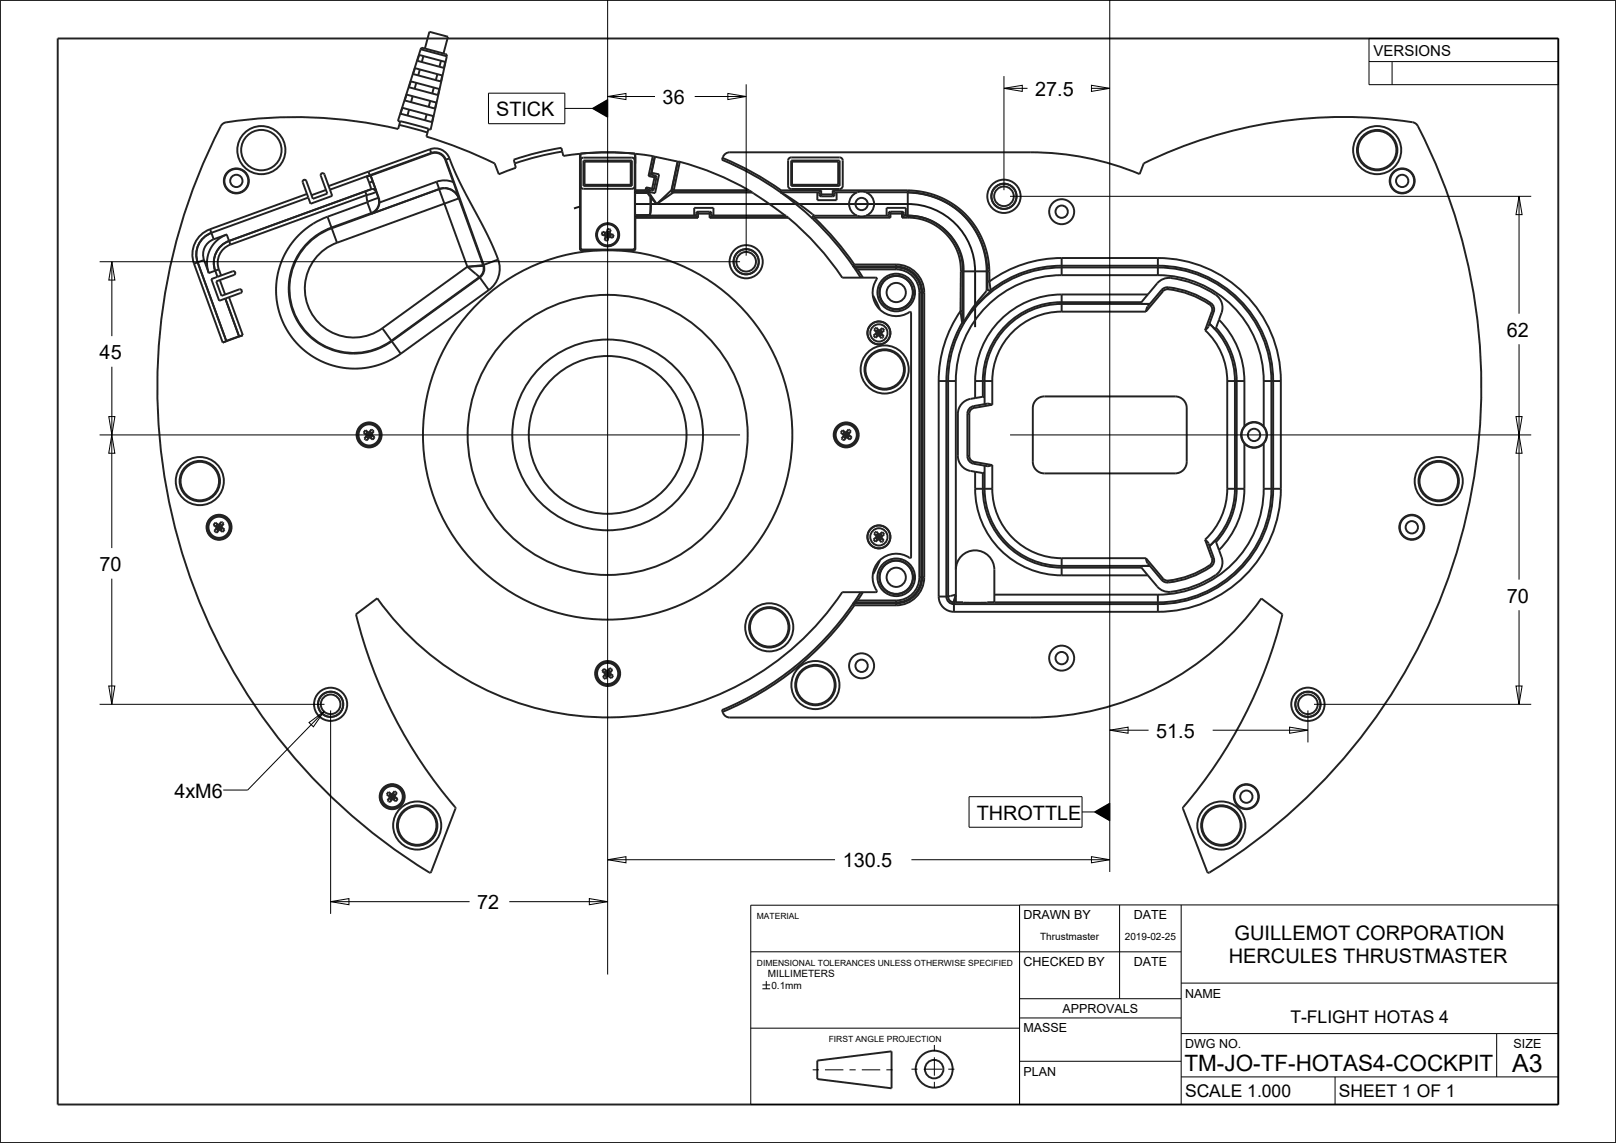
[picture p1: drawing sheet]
<svg xmlns="http://www.w3.org/2000/svg" width="420mm" height="297mm" viewBox="0 0 420 297" stroke-linecap="round" stroke-linejoin="round" font-family="sans-serif">
<path d="M154 28.2l3.9-2.3v4.6zM284.5 211l3.9-2.3v4.6z" fill="#000"/>
<g fill="none" stroke="#000" stroke-width=".26">
<path d="M157.9 0v253.2M288.4 0v226.6M260.9 19.8v29.6M355.8 10h49.2v12h-49.2zM355.8 16h49.2M361.8 16v6M127 24.2h19.8v7.9h-19.8zM146.8 28.2h7.2M154 28.2l3.9-2.3v4.6zM157.9 25.1l4.8-.8v1.6zM157.9 25.1h12.3M180.6 25.1h13.3"/>
<path d="M189.2 24.3l4.7 .8-4.7 .8zM193.9 21.9v44.5M260.9 23l4.8-.8v1.5zM260.9 23h6.2M283.7 22.2l4.7 .8-4.7 .7zM283.7 23h4.7M262.5 51h135.5M394.8 51l.8 4.8h-1.6zM394.8 51v30.5M25.9 68h166.4M29.1 68l.8 4.8h-1.6zM29.1 68v19.3"/>
<path d="M29.1 95.3v47.1M394.8 89.5v61.1M25.9 113h166.4M28.3 108.2h1.6l-.8 4.8zM29.1 113l.7 4.8h-1.5zM262.5 113h135.5M394 108.2h1.6l-.8 4.8zM394.8 113l.8 4.8h-1.6zM29.1 150.4v32.6M394.8 158.6v24.4M28.3 178.2h1.5l-.7 4.8zM394 178.2h1.6l-.8 4.8z"/>
<path d="M25.9 183h58.4M80.3 187.7l3.9-2.8-2.7 4zM84.2 184.9l-19.8 20.4h-6.4M85.9 184.6v52.9M288.4 189.7l4.8-.8v1.6zM288.4 189.7h10.1M315.2 189.7h24.7M335.2 188.9l4.7 .8-4.7 .8zM339.9 184.6v8.3M341.5 183h56.5M251.9 207h29.3v8h-29.3zM281.2 211h3.3"/>
<path d="M284.5 211l3.9-2.3v4.6zM85.9 234.3l4.8-.8v1.6zM85.9 234.3h36.2M132.4 234.3h25.5M153.2 233.5l4.7 .8-4.7 .8zM157.9 223.4l4.8-.8v1.6zM157.9 223.4h59.1M236.9 223.4h51.5M265 235.2h-69.9v51.8h209.9v-51.9h-140v51.9M283.7 222.6l4.7 .8-4.7 .8zM291 235.1v24.4M307 235.1v51.9"/>
<path d="M195.1 247.3h111.9M198.2 255.9h2M198.2 256.9h2M199.2 254.9v2M265 259.5h42M307 255.5h98M195.1 267.2h69.9M265 264.5h42M265 275.8h42M307 268.6h98M307 279.8h98M347 279.8v7.2"/>
<path d="M389 268.6v11.2"/>
</g>
<g fill="none" stroke="#222" stroke-width=".51">
<path d="M0 0h420v297h-420zM15 10h390v277h-390zM107.9 17.7l7 1.9-.3 1.6-7.2-2zM109 14.3l6.7 1.8-.3 1.6-6.9-1.9zM109.1 18l-.4 1.6M109.3 12.8l.6-.3 5.9 1.5 .3 .6M109.3 12.8l-5.9 18.6 .6 .2M109.3 12.8l6.8 1.8M110 14.6l-.4 1.5M110.4 12.6l1.2-4.3 4.8 1.3-1.1 4.3M113.7 19.3l-.4 1.5M114.6 15.8l-.4 1.5"/>
<path d="M116.1 14.6l-4.2 19.1-.6-.1M103.8 32.5l7.3 1.9M104.6 28l8 2.2-.3 1.5-8.2-2.2zM105.7 24.6l7.7 2-.3 1.6-7.9-2.1zM106.3 28.5l-.4 1.5M106.8 21.1l7.4 2-.4 1.6-7.5-2zM107.2 25l-.4 1.5M108.2 21.5l-.4 1.6M110.9 29.7l-.4 1.6M111.7 38.8a4 4 0 0 1 5.1 2.4M111.7 38.8l-15.9 5.8M111.7 38.8l.4 1.1"/>
<path d="M111.8 26.2l-.4 1.6M112.1 39.9a2.81 2.81 0 0 1 3.6 1.7M112.1 39.9l-15.8 5.7M112.8 22.8l-.5 1.5M146.1 39.4l-.2-1-5.7 1.2-6.7 1.9 .3 1M146.1 39.4l-5.6 1.1-6.7 2M146.1 39.4l.3 1.1M150.7 40l-4.3 .5M150.7 40v24.7M150.7 39.9v.1M150.8 39.9l7.1-.3 7.1 .3M150.8 39.9v24.7"/>
<path d="M150.8 39.9h.1M150.8 39.9v24.5M165 39.9l-7.1-.3-7.1 .3M165 39.9l.1 24.7M165.1 39.9v.1M165.1 40l4.6 .6M165.1 40v9.4M54.6 59.6a7 7 0 0 0-4.2 8.9M54.6 59.6l.9 2.6M79.8 50.4l-25.2 9.2M80.1 51.4l.6 1.5 5.6-2-2-5.6a.5 .5 0 0 0-.6-.3 .5 .5 0 0 0-.3 .7l1.7 4.6-3.8 1.4-1.7-4.7a.5 .5 0 0 0-.6-.3 .5 .5 0 0 0-.3 .7l1.4 3.9-25.2 9.2a6 6 0 0 0-3.5 7.7l7.4 20.4M84.7 49.4l-3.7 1.3"/>
<path d="M85.1 56.3l2.5 6.8M85.1 56.3a20.4 20.4 0 0 0-10.9 28.8 20.4 20.4 0 0 0 30 6.8M85.8 49.3l26.3-9.6a2.97 2.97 0 0 1 3.8 1.8l8.8 24.6a5.8 5.8 0 0 1 1.1 4.5l-.6 1.1-.5 .4-22.9 16.6a16.9 16.9 0 0 1-24.8-5.8 16.9 16.9 0 0 1 9.1-23.8l10.4-3.7a3.3 3.3 0 0 0 1.5-4.8l-.3-.8M94.9 49.7l-35.4 12.9a6 6 0 0 0-3.6 7.7M94.9 49.7l.4 1M95.3 50.7l.2 1.7M95.3 50.7l-35.4 12.9M95.3 45.9l.6 1.6M95.5 52.6l1 2.9 1.5-1.1 .4-.8 .2-1M95.5 52.6l-10.4 3.7M95.5 52.4v.2M95.8 44.6l.3 .9"/>
<path d="M95.8 44.6l-10.4 3.7M95.9 47.5l.6 1.7M96.2 45.5l-.9 .4M96.3 45.6l.6 1.5M96.3 45.6l-1 .3M96.3 45.6h.1M96.4 49.2l-1.5 .5M96.5 49.2l-37 13.4a6 6 0 0 0-3.6 7.7M96.5 49.2h-.1M96.8 49.1l.6 .2 .3 .5M96.8 49.1l-.4 .1M96.8 49.1l-.3 .1"/>
<path d="M96.9 47.1l1.5 4.3M96.9 47.1l.8 2.7M96.9 47.1l-1 .4M97.7 49.8l-.7 .4-1.7 .5M97.7 49.8h.1M98.4 51.4l.2 1.2M98.4 51.4l-2.9 1M113.5 47.2l1.2-.3h1.3l1.8 .4M113.5 47.2l-14.9 5.4M113.5 47.2l.7 1.9M114.1 49.2a4 4 0 0 1 3.1 .1l1.2 .9 .9 1.3M114.1 49.2l7.4 20.1"/>
<path d="M114.2 49.1l-28 10.2a16.7 16.7 0 0 0-9 23.5 16.7 16.7 0 0 0 24.5 5.7l22.9-16.5M114.2 49.1l.2-.1a4 4 0 0 1 4.9 2.5M114.2 49.1l-.1 .1M115.7 41.6l2.1 5.7M116.8 41.2l2.9 6.6a189.9 189.9 0 0 1 9.8 19.6M116.8 41.2l-1.1 .4M117.8 47.3l1.5 4.2M119.3 51.5l-31.7 11.6M119.3 51.5l6.3 17.4M119.3 51.5h.1M128.6 42.5l-8.8-3.9-9-3.1 .6-2-7.4-2-.5 2a114.4 114.4 0 0 0-45.4-1.5l-.3 .2a147.5 147.5 0 0 0 53.9 194.5l.4-.2 6.3-16.6a122.6 122.6 0 0 1-25.9-50.3M128.6 42.5l1 2.8"/>
<path d="M128.6 42.4v.1M129.7 45.2l-.1 .1M133.8 42.5l.3 1.1M134 43.6h.1M134.1 43.6l-4.5 1.7M146.4 40.5h.1M150.8 40.7h.1M150.8 42.5h.1M150.9 41.7a.75 .75 0 0 1 .7-.7h12.6a.75 .75 0 0 1 .8 .7v6.6a.75 .75 0 0 1-.8 .8h-12.6a.75 .75 0 0 1-.7-.8M151.6 41.7h12.6v6.6h-12.6zM151.9 42h12v6h-12zM158 59.5l.7 .2-.8 2.9-.8-.3z"/>
<path d="M165 42.5h.1M165 40.7h.1M165.1 50.1v5.8M165.1 55.9v.1M165.1 55.9h3M165.1 50.1h2.9M165.1 56h15.8M165.1 56v.1M165.1 50h2.7M165.1 50h.1M165.1 50l2.8 .1M165.1 50v.1"/>
<path d="M165.1 49.9h2.7M165.1 49.9v.1M165.1 56.1v.5M165.1 49.4h2.7M165.1 49.4v.5M165.1 56.6v8.1M167.8 49.4v.5M167.8 49.4l.5 .1M167.8 49.9h.1M167.8 49.9v.1M167.8 50h.1M167.8 50l.1 .1"/>
<path d="M167.9 50.1h.1M167.9 48.7l.4 .6M167.9 48.7l-.1 .7M167.9 48.7l2.1 .4M168 50.1h.1M168 50.1l.3 .1M168.1 55.9l-3 .1M168.1 55.9h.1M168.2 55.9l-3.1 .1M168.2 50.1h-.3M168.2 50.1h-.2M168.3 49.5l-.5 .4"/>
<path d="M168.3 49.5v.1M168.3 49.8l-.5 .2M168.3 50.2l.5 .7M168.3 49.3v.2M168.3 49.3l1.1 .2M168.4 49.3l-.1 .3M168.5 49.8h.1M168.5 49.8l.1 .2M168.6 45.7l2 .5M168.6 50l.5 .8M168.6 50l-.4 .1M168.6 50l-.3 .2"/>
<path d="M168.8 50.9l.2 .5M169 51.4v4.1l-.3 .3-.6 .1M169 51.4h.2M169.1 50.8l.1 .6M169.1 50.8l-.3 .1M169.1 50.8l1.7 2.1M169.1 45.4h.1M169.1 45.4l-.5 .3M169.1 45.4l1.1 .2M169.2 51.4l1.6 1.5M169.2 51.4l-.1 4-.3 .4-.6 .1M169.3 44.9l2 .4-1 4.9-2-.4v-.2"/>
<path d="M169.7 40.6h.5M169.7 40.6l-1.1 5.1M170 49.1l-.2 .3-.4 .1M170.2 40.6l-1.1 4.8M170.2 40.6v.1M170.2 45.6l.4 .3v.3M170.2 45.6l-.8 3.9M170.2 40.7l5.9 1.2M170.2 40.7l-1 4.7M170.6 46.2l-.6 2.9M174.5 49.4l.1 .4 .4 .2M174.5 49.4l-3.7 3.5"/>
<path d="M174.6 49.3l.1 .4 .4 .2M174.6 49.3l-.1 .1M174.6 49.3l.5 .1M175 50l-4.2 2.9M175 50h20.5M175.1 49.4v.5M175.1 49.4h19.5M175.1 49.9l-.1 .1M175.1 49.9h20.4M176.1 41.9l-1.6 7.5M176.2 41.9h-.1M176.2 41.9l.5 .1"/>
<path d="M176.2 41.9l-1.6 7.4M176.7 42a73.4 73.4 0 0 1 17.9 7.4M176.7 42l-1.6 7.4M180.4 56.1v-2.1h5v2.1M180.9 55.5v.6M180.9 55.5h4M180.9 56.1l.5 .5M180.9 56.1h-15.8M181.4 55l-.3 .2-.2 .3M181.4 56.6h-16.3M181.4 55v1.6M181.4 55h3"/>
<path d="M184.4 55l.5 .3v.2M184.4 55v1.6M184.9 56.1l-.5 .5M184.9 55.5v.6M184.9 56.1h19.4l.6 .5M187.8 41l3.7 1.7 4.7 2.5 6.8 4.3M194.6 49.4l.9 .5M195.5 49.9v.1M195.5 50l8.6 6M202.7 49.9l-6.7-4.3-4.7-2.5-3.7-1.6a2.15 2.15 0 0 1 2.1-1.9h78.2a73.4 73.4 0 0 1 28.3 5.6l1.1-2.8a116.4 116.4 0 0 1 70.5-10.4l.3 .2a147.3 147.3 0 0 1-7.2 149.3 146.6 146.6 0 0 1-46.7 45.3l-.4-.3-6.4-16.5a123.7 123.7 0 0 0 25.9-50.4l-5.5-4.1a73.4 73.4 0 0 1-59.9 30.9h-78.2a2.15 2.15 0 0 1-2.1-1.9 77.4 77.4 0 0 0 34-27.5M202.7 49.9l.3 .1M203 49.5l-.3 .4"/>
<path d="M203 49.5v.5M203 50h9.9M203 49.5h10.4M204.1 56l.2 .1M204.1 56h-19.2M204.9 56.6a73.4 73.4 0 0 1 14 15.5M204.9 56.6h-20.5M205.1 41.1l.5-.2h12.6a.8 .8 0 0 1 .8 .8v6.6l-.4 .7-13 .1-.5-.2-.3-.6v-6.6zM205.6 41.7h12.6v6.6h-12.6zM205.8 42h12v6h-12zM211.3 56.9h.1M211.3 56.9l5.5 5.8 4.8 6.3"/>
<path d="M211.6 56l-4.6-3.4-4.2-2.7 4.3 3.3 4.1 3.7M211.6 56.6l5.2 5.3 5.3 6.8M211.6 56.1h11.2l1.4 .2 .9-.2h5.8M211.6 56.6l-.3 .3M211.6 56.1v.5M211.6 56.6h19.8M211.6 56.1l-.4 .2 .1 .6M212.4 50v2h5v-2M212.9 50.5l.1 .3 .4 .2M212.9 50v.5M212.9 50.5h4M213.4 49.5l-.5 .5"/>
<path d="M213.4 49.5v1.5M213.4 51h3M216.4 49.5v1.5M216.4 49.5l.5 .5M216.4 49.5h19.5M216.9 50h.1M216.9 50h5.9l1.4-.2 .9 .2h10.8a20.7 20.7 0 0 1 20.7 19.7M216.9 50.5l-.2 .4-.3 .1M216.9 50v.5M222.7 50a3.2 3.2 0 0 0-2 3 3.2 3.2 0 0 0 2 3M225.2 50a3.2 3.2 0 0 1 2 3 3.2 3.2 0 0 1-2 3M230.4 56v-2h5v2a14.5 14.5 0 0 1 15 14.5v13.2"/>
<path d="M230.9 55.5v.6M230.9 55.5h4M230.9 56.1h.1M230.9 56.1l.5 .5M231.4 56.5v.1M231.4 55l-.4 .3-.1 .2M231.4 55v1.6M231.4 55h3M234.4 55l.4 .2 .1 .3M234.4 55v1.6M234.4 56.6h1.5M234.9 56.1h1.6"/>
<path d="M234.9 56.1l-.5 .5M234.9 55.5v.6M235.9 50a20.5 20.5 0 0 1 20.5 20.5v5M235.9 56.6h.6M235.9 49.5v7.1M235.9 49.5a21.2 21.2 0 0 1 21.2 20.2M236.5 56.6a13.8 13.8 0 0 1 13.2 13.9M236.5 56.1a14.3 14.3 0 0 1 13.7 14.4M236.5 56.1v.5M50.4 68.5l7.5 20.5M53 67.6l1.3 3.4M53 67.6l-2.6 .9"/>
<path d="M54.9 72.5l5.6-2a.5 .5 0 0 1 .6 .3 .5 .5 0 0 1-.3 .6l-4.6 1.7 1.4 3.8 4.6-1.7a.5 .5 0 0 1 .6 .3 .5 .5 0 0 1-.3 .6l-5.5 2.1zM54.9 60.5a6 6 0 0 0-3.5 7.7l7.4 20.4M55.5 62.2a4.2 4.2 0 0 0-2.5 5.4M55.9 70.3l.6 1.6M56.9 70l.6 1.6M56.9 70l-2.6 .9M57.1 72.8l1.4 3.7M58.5 77.6l3.7 9.8M58.9 61l1 2.6M59 60.9a7.8 7.8 0 0 0-4.7 10.1M59 60.9l-3.5 1.3M59.5 77.2l3.6 9.9"/>
<path d="M59.9 63.6a5 5 0 0 0-3 6.4M87.6 63.1a12.7 12.7 0 0 0-6.9 17.9 12.7 12.7 0 0 0 18.7 4.3M121.5 69.3l3.1 2.7M121.5 69.3l-22.1 16M124.6 72l2.4 3.4M125.6 68.9v.2M125.6 68.9l-4.1 .4M125.6 69.1a2.7 2.7 0 0 1-1 2.9M125.6 69.1l-4.1 .2M127 75.4l-22.8 16.5M129.5 67.4a6.9 6.9 0 0 1-2.5 8M129.5 67.4l-3.9 1.5"/>
<path d="M150.7 64.7l.3 .3M150.8 64.6l.3 .3M150.8 64.6l-.1 .1M150.8 64.4l.2 .4 .3 .1M150.8 64.4l.2 .3 .3 .2M151 65h13.8M151.1 64.9l-.1 .1M151.1 64.9h13.7M151.3 64.9h.1M156.6 60.2l2.9 .8-.3 .8-2.8-.8zM157.3 60.4l-.3 .8M157.3 61.7l.8 .2"/>
<path d="M157.7 60.5l.2 .5M157.8 60.1l.7 .3M157.9 61l-.5 .3M157.9 61l.3 .5M158.4 60.7l-.5 .3M158.8 60.8l-.2 .8M164.5 64.9h.1M164.8 64.9v.1M165 64.4l-.1 .3-.4 .2M165 64.4h.1M165 64.4l-.1 .4-.4 .1M165.1 64.6l-.3 .3"/>
<path d="M165.1 64.6v.1M165.1 64.7l-.3 .3M218.9 72.1h8.7M218.9 72.1h.1M221.6 69l.5 .2M221.6 69l.6 .5M221.7 69.1l.1 .2M221.8 69.3l1.9 2.8M221.8 69.3l.4 .2M222.1 69.2h10.8a6.8 6.8 0 0 1 6.8 6.8v74a6.8 6.8 0 0 1-6.8 6.8h-10.8M222.1 68.7l-.5 .3M222.1 68.7v.5"/>
<path d="M222.1 68.7h10.8M222.2 69.5h.1M222.2 69.5h10.7a6.5 6.5 0 0 1 6.5 6.5v74a6.5 6.5 0 0 1-6.5 6.5h-10.7M222.3 69.5l.6 .5M222.9 70l1.3 2.1M222.9 70l-.4 .3M222.9 70h10M226.9 76.8l1.8 3.5M227.6 72.1l.3 .2v.3M227.6 72.1h.1M227.9 72.6a6.2 6.2 0 0 0 .8 7.8 6.2 6.2 0 0 0 7.8 .6l.3 .3v63.4l-.1 .3a6.7 6.7 0 0 0-6.7-.4 6.1 6.1 0 0 0-2.1 8.9M227.9 72.6h.1"/>
<path d="M232.9 68.7a7.3 7.3 0 0 1 7.3 7.3M232.9 70a6 6 0 0 1 6 6M232.9 68.7v1.3M238.9 76v74M238.9 76h1.3M240.2 76v74M249.7 70.5l-.1 10.3M249.7 70.5h.5M250.2 70.5l-.1 10.3M250.2 70.5h6.4M256.4 75.5l-3.5 4.3-2.5 3.9M256.6 69.7v.8"/>
<path d="M256.6 70.5l.1 2.6M256.6 75l.3 .5 .6-.1M256.6 75l-.2 .5M256.7 73.1l-.1 1.9M257.1 69.7v.8M257.1 69.7h-.5M257.1 70.5h-.5M257.1 70.5l.1 2.6M257.2 73.1l.3 2.3M257.2 73.1h-.5M257.5 75.4l-.4 .6a35 35 0 0 0-6.7 8M257.5 75.4a30 30 0 0 1 18.4-6.4h25a30 30 0 0 1 30 30v28a30 30 0 0 1-30 30h-53a1.97 1.97 0 0 1-1.9-2v-56a30 30 0 0 1 4.1-15.1"/>
<path d="M275.9 67a32 32 0 0 0-18.7 6.1M275.9 71.5a27.5 27.5 0 0 0-27.5 27.5M275.9 76.5a22.5 22.5 0 0 0-22.5 22.5M275.9 76.5h22.4M275.9 71.5h25M275.9 67h25M275.9 67v4.5M275.9 76.5v4.5M296.7 78.5h-20.8a20.5 20.5 0 0 0-20.5 20.5v4.1M296.7 78.5l-.1 .5M298.3 76.5l2.4-2.9a4.3 4.3 0 0 1 4.7-1.2 26.1 26.1 0 0 1 11.1 4.6 4 4 0 0 1 1 4.3l-.7 1.8M298.3 76.5l-1.6 2"/>
<path d="M298.9 79h-23a20 20 0 0 0-20 20v6M300.9 67a32 32 0 0 1 32 32M300.9 71.5a27.5 27.5 0 0 1 27.5 27.5M300.9 67v4.5M301.9 75.4l-3.7 4.3-.4 1.3M301.9 75.4l.4 .3M302.3 75.7l-4.5 5.3M303.6 75.2a24 24 0 0 1 10.8 4M303.6 75.2l-.7 .1-.6 .4M303.6 74.7a24.5 24.5 0 0 1 11.1 4M303.6 74.7l-1.1 .2-.6 .5M303.6 74.7v.5"/>
<path d="M314.4 79.2a1.5 1.5 0 0 1 .6 1.7M314.7 78.7l.8 1.1-.1 1.3M314.7 78.7l-.3 .5M58.8 88.6l-.9 .4M58.8 88.6h.1M62.2 87.4l-3.4 1.2M63.1 87.1l-.9 .3M63.1 87.1l-5.2 1.9M99.4 85.3l4.8 6.6M227 87.2l2.3-2 .5 .7-2.2 1.9zM227.2 85.6l.6-.5 1.9 2.3-.6 .5zM227.6 86.7l.5 .6"/>
<path d="M227.9 86.5l1.1 .1M228.2 85.6l-.6 .6M228.3 86.5h.1M228.5 85.9l-.1 1.2M228.5 86.5h.1M228.8 85.7l.5 .6M228.8 86.5l.1 .1M229.3 86.9l-.7 .5M244 99h4.4M244 99v56M248.4 99v57.5h-.5M249.6 80.8a32 32 0 0 0-5.6 18.2"/>
<path d="M249.6 80.8l.5 3.1M249.6 80.8h.5M250.1 83.9l.3 .1M250.1 80.8v2.8M250.1 83.6v.3M250.1 83.6h.1M250.1 83.6l.3 .1M250.4 84h.1M250.4 83.7h.1M250.4 83.7v.3M253.4 99h4.5M253.4 99v4.4"/>
<path d="M257.9 99v6.2M275.9 81a18 18 0 0 0-18 18M275.9 81h21.9M313.2 85.8a18 18 0 0 1 5.8 13.2M315 80.9l.4 .2M315 80.9l-1.8 4.9M315.4 81.1l-1.4 3.8-.8 .9M316 85.2a20.5 20.5 0 0 1 5.4 13.8v28a20.5 20.5 0 0 1-5.4 13.8M316 85.2l-.3 .3-1.4-1.4a20 20 0 0 1 6.7 14.9v28a20.1 20.1 0 0 1-6.7 14.9l1.4-1.3 .3 .2M316.8 83.1a22.5 22.5 0 0 1 6.6 15.9M316.8 83.1l-.8 2.1M319 99h4.4"/>
<path d="M319 99v28M323.4 99v11.8M328.4 99h4.5M328.4 99v11.8M332.9 99v28M95 111.8l2.4 1.8-.5 .6-2.4-1.8zM95.1 113.4l.7 .5M95.5 112.2l-.4 .6M95.9 112.4v.6M95.9 113l-.5 .1M95.9 113l.1 .6M96.1 112.1l.6 .5"/>
<path d="M96.5 112.9l-.6 .1M96.5 111.6l.6 .5-1.8 2.3-.6-.4zM96.8 113.2l-.5 .6M219 111.8l2.4 1.8-.5 .6-2.4-1.8zM219.1 113.4l.7 .5M219.5 112.2l-.4 .6M219.9 112.4v.6M219.9 113l-.5 .1M219.9 113l.1 .6M220.1 112.1l.6 .5M220.5 112.9l-.6 .1M220.5 111.6l.6 .5-1.8 2.3-.6-.4z"/>
<path d="M220.8 113.2l-.5 .6M251.4 118.5a2 2 0 0 0 1.7 2M251.4 118.5h.5M251.4 107.5h.5M251.4 107.5v11M251.9 118.5a1.5 1.5 0 0 0 1.3 1.5M251.9 107.5v11M253.1 105.5a2 2 0 0 0-1.7 2M253.1 105.5l.1 .5M253.2 106a1.5 1.5 0 0 0-1.3 1.5M253.4 103.4a4.3 4.3 0 0 0-4.5 4.2v10.9a4.2 4.2 0 0 0 4.5 4.1M255.4 103.1l-2 .3"/>
<path d="M255.4 103.1l.5 .2M257.9 105.2l-1.2-.3-3.6 .6M257.9 105.2l-4.7 .8M269.6 103.7l1.1-.6 .7-.1h34a3 3 0 0 1 3 3v14a3 3 0 0 1-3 3h-34a3 3 0 0 1-3-3v-14a2.99 2.99 0 0 1 1.2-2.3zM323.4 115.2a3.4 3.4 0 0 0 5 0M323.4 110.8a3.4 3.4 0 0 1 5 0M323.4 110.8l-.6 1-.2 1.2 .2 1.2 .6 1M323.4 115.2v11.8M328.4 110.8l.7 1 .2 1.2-.2 1.2-.7 1M328.4 115.2v11.8M56 135.8l2.4 1.8-.5 .6-2.4-1.8zM56.1 137.4l.7 .5"/>
<path d="M56.5 136.2l-.4 .6M56.9 136.4v.6M56.9 137l-.5 .1M56.9 137l.1 .6M57.1 136.1l.6 .5M57.5 136.9l-.6 .1M57.5 135.6l.6 .5-1.8 2.3-.6-.4zM57.8 137.2l-.5 .6M227.2 138.6l.6-.5 1.9 2.3-.6 .5zM227.6 139.7l.5 .6M227.9 139.5l1.1 .1M228.2 138.6l-.6 .6"/>
<path d="M228.3 139.5h.1M228.5 138.9l-.1 1.2M228.8 138.7l.5 .6M228.8 139.5l.1 .1M229.3 139.9l-.7 .5M253.1 120.5l3.6 .6 1.2-.3M253.2 120l4.7 .8M253.2 120l-.1 .5M253.4 127a22.5 22.5 0 0 0 22.5 22.5M253.4 122.6l2 .3M253.4 127h4.5M253.4 122.6v4.4"/>
<path d="M255.4 122.9a27.3 27.3 0 0 0 1.3 11.3 20.5 20.5 0 0 0 19.2 13.3h20.8M255.9 122.8l-.5 .1M255.9 121a41.5 41.5 0 0 0 .3 9.6 20 20 0 0 0 19.7 16.4l23 .1M257.9 127a18 18 0 0 0 18 18M257.9 120.8v6.2M319 127a18 18 0 0 1-5.8 13.2M319 127h4.4M323.4 127a22.5 22.5 0 0 1-6.6 15.9M328.4 127a27.5 27.5 0 0 1-27.5 27.5M328.4 127h4.5M332.9 127a32 32 0 0 1-32 32M92.5 159.6h.1"/>
<path d="M98 155.5h.1M98 155.5l-5.5 4.1M218.9 153.9a73.4 73.4 0 0 1-120.9 1.6M218.9 153.9h8.7M218.9 153.9h.1M221.6 157l.5 .3M221.8 156.7l-.2 .3M222.1 157.3a77.9 77.9 0 0 1-34.3 27.7M222.1 156.8l-.5 .2M222.1 157.3h10.8M222.1 156.8v.5M222.2 156.5l-.4 .2"/>
<path d="M222.2 156.5l-.6 .5M222.2 156.5h.1M222.5 155.7l.4 .3M222.9 156l-.7 .5M222.9 156h10M223.7 153.9l-1.9 2.8M224.2 153.9l-1.3 2.1M227 140.2l2.3-2 .5 .7-2.2 1.9zM227.6 153.9h.1M227.9 153.5v.2l-.3 .2M227.9 153.4v.1M228.7 145.7l-1.8 3.5"/>
<path d="M232.9 156v1.3M238.9 150a6 6 0 0 1-6 6M238.9 150h1.3M240.2 150a7.3 7.3 0 0 1-7.3 7.3M244 155a4 4 0 0 0 3.9 4M244 155h2.4M246.4 155a1.51 1.51 0 0 0 1.4 1.5M247.8 156.5h.1M247.9 159h53M247.9 156.5v2.5M248.3 154.8l-.5 1.7M248.3 154.8l.1-.3-2 .5"/>
<path d="M248.3 154.8l-.4 1.7M248.4 148a5 5 0 0 1 5-5 5 5 0 0 1 5 5v8.5h42.5a29.5 29.5 0 0 0 29.5-29.5v-28a29.5 29.5 0 0 0-29.5-29.5h-25a29.5 29.5 0 0 0-29.5 29.5v56M248.4 156.5l5 .1 5-.1M258.4 154.5h42.5M275.9 149.5h22.4M275.9 145h21.9M275.9 145v4.5M296.6 147.1l.1 .4M296.7 147.5h.1M296.7 147.5l1.6 2M297.8 145l.4 1.3 3.7 4.4M297.8 145l4.5 5.3"/>
<path d="M300.9 154.5v4.5M301.9 150.7l1 .6 .7 .1M302.3 150.3l.6 .5 .7 .1M302.3 150.3l-.4 .4M303.6 150.9v.5M313.2 140.2l.8 .9 1.4 3.8M313.2 140.2l1.8 4.9M314.4 146.9a24 24 0 0 1-10.8 4M314.4 146.9l.3 .4M314.7 147.3a24.5 24.5 0 0 1-11.1 4.1M315 145.1a1.5 1.5 0 0 1-.6 1.8M315.4 144.9l.1 1.3-.8 1.1"/>
<path d="M315.4 144.9l-.4 .2M316 140.8l.8 2.1M316.8 142.9a5.1 5.1 0 0 1 .5 5 8.6 8.6 0 0 1-4.3 3.2 23.3 23.3 0 0 1-9.8 2.7l-1.1-.4-1-.6-2.8-3.3M157 173.8l2.4 1.8-.5 .6-2.4-1.8zM157.1 175.4l.7 .5M157.5 174.2l-.4 .6M157.9 174.4v.6M157.9 175l-.5 .1M157.9 175l.1 .6M158.1 174.1l.6 .5M158.5 174.9l-.6 .1M158.5 173.6l.6 .5-1.8 2.3-.6-.4z"/>
<path d="M158.8 175.2l-.5 .6M101 205.8l2.4 1.8-.5 .6-2.4-1.8zM101.1 207.4l.7 .5M101.5 206.2l-.4 .6M101.9 206.4v.6M101.9 207l-.5 .1M101.9 207l.1 .6M102.1 206.1l.6 .5M102.5 206.9l-.6 .1M102.5 205.6l.6 .5-1.8 2.3-.6-.4zM102.8 207.2l-.5 .6M212.4 275.6l19.3-2.4v9.6l-19.3-2.4z"/>
<circle cx="67.9" cy="39" r="6.3"/>
<circle cx="67.9" cy="39" r="5.3"/>
<circle cx="357.9" cy="39" r="6.3"/>
<circle cx="357.9" cy="39" r="5"/>
<circle cx="357.9" cy="39" r="5.3"/>
<circle cx="61.4" cy="47" r="3.3"/>
<circle cx="61.4" cy="47" r="3.1"/>
<circle cx="61.4" cy="47" r="1.6"/>
<circle cx="223.9" cy="53" r="1.6"/>
<circle cx="260.9" cy="51" r="4.3"/>
<circle cx="260.9" cy="51" r="3.3"/>
<circle cx="260.9" cy="51" r="2.55"/>
<circle cx="275.9" cy="55" r="3.3"/>
<circle cx="275.9" cy="55" r="1.6"/>
<circle cx="364.4" cy="47" r="3.3"/>
<circle cx="364.4" cy="47" r="3.1"/>
<circle cx="364.4" cy="47" r="1.6"/>
<circle cx="157.9" cy="61" r="3"/>
<circle cx="157.9" cy="61" r="2.88"/>
<circle cx="157.9" cy="61" r="2.75"/>
<circle cx="193.9" cy="68" r="4.3"/>
<circle cx="193.9" cy="68" r="3.3"/>
<circle cx="193.9" cy="68" r="2.55"/>
<circle cx="232.9" cy="76" r="4.9"/>
<circle cx="232.9" cy="76" r="4.4"/>
<circle cx="232.9" cy="76" r="4.3"/>
<circle cx="232.9" cy="76" r="2.5"/>
<circle cx="228.4" cy="86.5" r="3"/>
<circle cx="228.4" cy="86.5" r="2.96"/>
<circle cx="228.4" cy="86.5" r="2.25"/>
<circle cx="229.9" cy="96" r="6.3"/>
<circle cx="229.9" cy="96" r="5"/>
<circle cx="229.9" cy="96" r="5.3"/>
<circle cx="95.9" cy="113" r="3.3"/>
<circle cx="95.9" cy="113" r="2.97"/>
<circle cx="95.9" cy="113" r="2.75"/>
<circle cx="157.9" cy="113" r="48"/>
<circle cx="157.9" cy="113" r="36.4"/>
<circle cx="157.9" cy="113" r="24.8"/>
<circle cx="157.9" cy="113" r="20.5"/>
<circle cx="219.9" cy="113" r="3.3"/>
<circle cx="219.9" cy="113" r="2.97"/>
<circle cx="219.9" cy="113" r="2.75"/>
<circle cx="325.9" cy="113" r="3.3"/>
<circle cx="325.9" cy="113" r="1.6"/>
<circle cx="51.9" cy="125" r="6.3"/>
<circle cx="51.9" cy="125" r="5"/>
<circle cx="51.9" cy="125" r="5.3"/>
<circle cx="56.9" cy="137" r="3.3"/>
<circle cx="56.9" cy="137" r="3.1"/>
<circle cx="56.9" cy="137" r="2.75"/>
<circle cx="228.4" cy="139.5" r="3"/>
<circle cx="228.4" cy="139.5" r="2.96"/>
<circle cx="228.4" cy="139.5" r="2.25"/>
<circle cx="366.9" cy="137" r="3.3"/>
<circle cx="366.9" cy="137" r="3.1"/>
<circle cx="366.9" cy="137" r="1.6"/>
<circle cx="373.9" cy="125" r="6.3"/>
<circle cx="373.9" cy="125" r="5"/>
<circle cx="373.9" cy="125" r="5.3"/>
<circle cx="232.9" cy="150" r="4.9"/>
<circle cx="232.9" cy="150" r="4.4"/>
<circle cx="232.9" cy="150" r="4.3"/>
<circle cx="232.9" cy="150" r="2.5"/>
<circle cx="157.9" cy="175" r="3.3"/>
<circle cx="157.9" cy="175" r="2.97"/>
<circle cx="157.9" cy="175" r="2.75"/>
<circle cx="199.9" cy="163" r="6.3"/>
<circle cx="199.9" cy="163" r="5"/>
<circle cx="199.9" cy="163" r="5.3"/>
<circle cx="211.9" cy="178" r="6.3"/>
<circle cx="211.9" cy="178" r="5"/>
<circle cx="211.9" cy="178" r="5.3"/>
<circle cx="223.9" cy="173" r="3.3"/>
<circle cx="223.9" cy="173" r="1.6"/>
<circle cx="275.9" cy="171" r="3.3"/>
<circle cx="275.9" cy="171" r="1.6"/>
<circle cx="85.9" cy="183" r="4.3"/>
<circle cx="85.9" cy="183" r="3.3"/>
<circle cx="85.9" cy="183" r="2.55"/>
<circle cx="339.9" cy="183" r="4.3"/>
<circle cx="339.9" cy="183" r="3.3"/>
<circle cx="339.9" cy="183" r="2.55"/>
<circle cx="101.9" cy="207" r="3.3"/>
<circle cx="101.9" cy="207" r="3.1"/>
<circle cx="101.9" cy="207" r="2.75"/>
<circle cx="108.4" cy="214.5" r="6.3"/>
<circle cx="108.4" cy="214.5" r="5"/>
<circle cx="108.4" cy="214.5" r="5.3"/>
<circle cx="317.4" cy="214.5" r="6.3"/>
<circle cx="317.4" cy="214.5" r="5"/>
<circle cx="317.4" cy="214.5" r="5.3"/>
<circle cx="323.9" cy="207" r="3.3"/>
<circle cx="323.9" cy="207" r="3.1"/>
<circle cx="323.9" cy="207" r="1.6"/>
<circle cx="242.8" cy="277.8" r="4.8"/>
<circle cx="242.8" cy="277.8" r="2.4"/>
</g>
<path d="M211.2 278h22.1M236.9 277.8h12M242.8 271.5v12" fill="none" stroke="#000" stroke-width=".26" stroke-dasharray="1.6 1.6 4.8 1.6" stroke-linecap="butt"/>
<g fill="none" stroke="#1a1a1a" stroke-width=".51">
<path d="M150.8 53.7l-1.6 .5M165 53h70.9a17.5 17.5 0 0 1 17.5 17.5v14.5M165.1 56.1h.1M165.1 49.9h.1M165.1 49.9v.1M165.1 50h.1M165.1 56v.1M165.1 56h.1M167.9 50h-.1M167.9 50h.1M168 50h-.1M168.1 49.9l-.1 .1"/>
<path d="M168.2 49.9h.1M168.3 49.8h-.1M168.3 49.8h.1M168.3 49.8l-.1 .1M174.5 49.4l.1 .4 .4 .2M175 50h.1M221.6 69l.1 .1M221.7 69.1h.1M221.8 69.1l.3 .1M221.7 157h-.1M221.7 157h.1M221.7 156.9v.1"/>
<path d="M221.7 156.9h.1M221.8 156.9h-.1M222.1 156.8l-.3 .1"/>
</g>
<text font-size="6.5" x="393" y="278.5">A3</text>
<text font-size="5.8" x="307.8" y="278.2">TM-JO-TF-HOTAS4-COCKPIT</text>
<g font-size="5.2">
<text x="172.2" y="27.1">36</text>
<text x="269" y="24.9">27.5</text>
<text x="128.9" y="30.2">STICK</text>
<text x="391.6" y="87.5">62</text>
<text x="25.9" y="93.3">45</text>
<text x="25.9" y="148.4">70</text>
<text x="391.6" y="156.6">70</text>
<text x="300.5" y="191.7">51.5</text>
<text x="45.3" y="207.3">4xM6</text>
<text x="253.8" y="213">THROTTLE</text>
<text x="219" y="225.4">130.5</text>
<text x="124" y="236.3">72</text>
<text x="320.9" y="244.3">GUILLEMOT CORPORATION</text>
<text x="319.3" y="250.3">HERCULES THRUSTMASTER</text>
</g>
<g font-size="4.6">
<text x="308" y="285.2">SCALE 1.000</text>
<text x="348" y="285.2">SHEET 1 OF 1</text>
</g>
<text font-size="4.5" x="335.4" y="265.8">T-FLIGHT HOTAS 4</text>
<text font-size="3.9" x="357" y="14.5">VERSIONS</text>
<g font-size="3.3">
<text x="266" y="238.9">DRAWN BY</text>
<text x="294.7" y="238.9">DATE</text>
<text x="266" y="251.1">CHECKED BY</text>
<text x="294.7" y="251.1">DATE</text>
<text x="276.1" y="263.3">APPROVALS</text>
<text x="308" y="259.2">NAME</text>
<text x="266" y="268.3">MASSE</text>
<text x="308" y="272.3">DWG NO.</text>
<text x="393.4" y="272.3">SIZE</text>
<text x="266" y="279.5">PLAN</text>
</g>
<g font-size="2.6">
<text x="270.3" y="244.3">Thrustmaster</text>
<text x="292.3" y="244.3">2019-02-25</text>
<text x="199.6" y="253.9">MILLIMETERS</text>
<text x="200.5" y="256.9">0.1mm</text>
</g>
<g font-size="2.2">
<text x="196.7" y="238.9">MATERIAL</text>
<text x="196.7" y="251">DIMENSIONAL TOLERANCES UNLESS OTHERWISE SPECIFIED</text>
<text x="215.4" y="270.8">FIRST ANGLE PROJECTION</text>
</g>
</svg>
